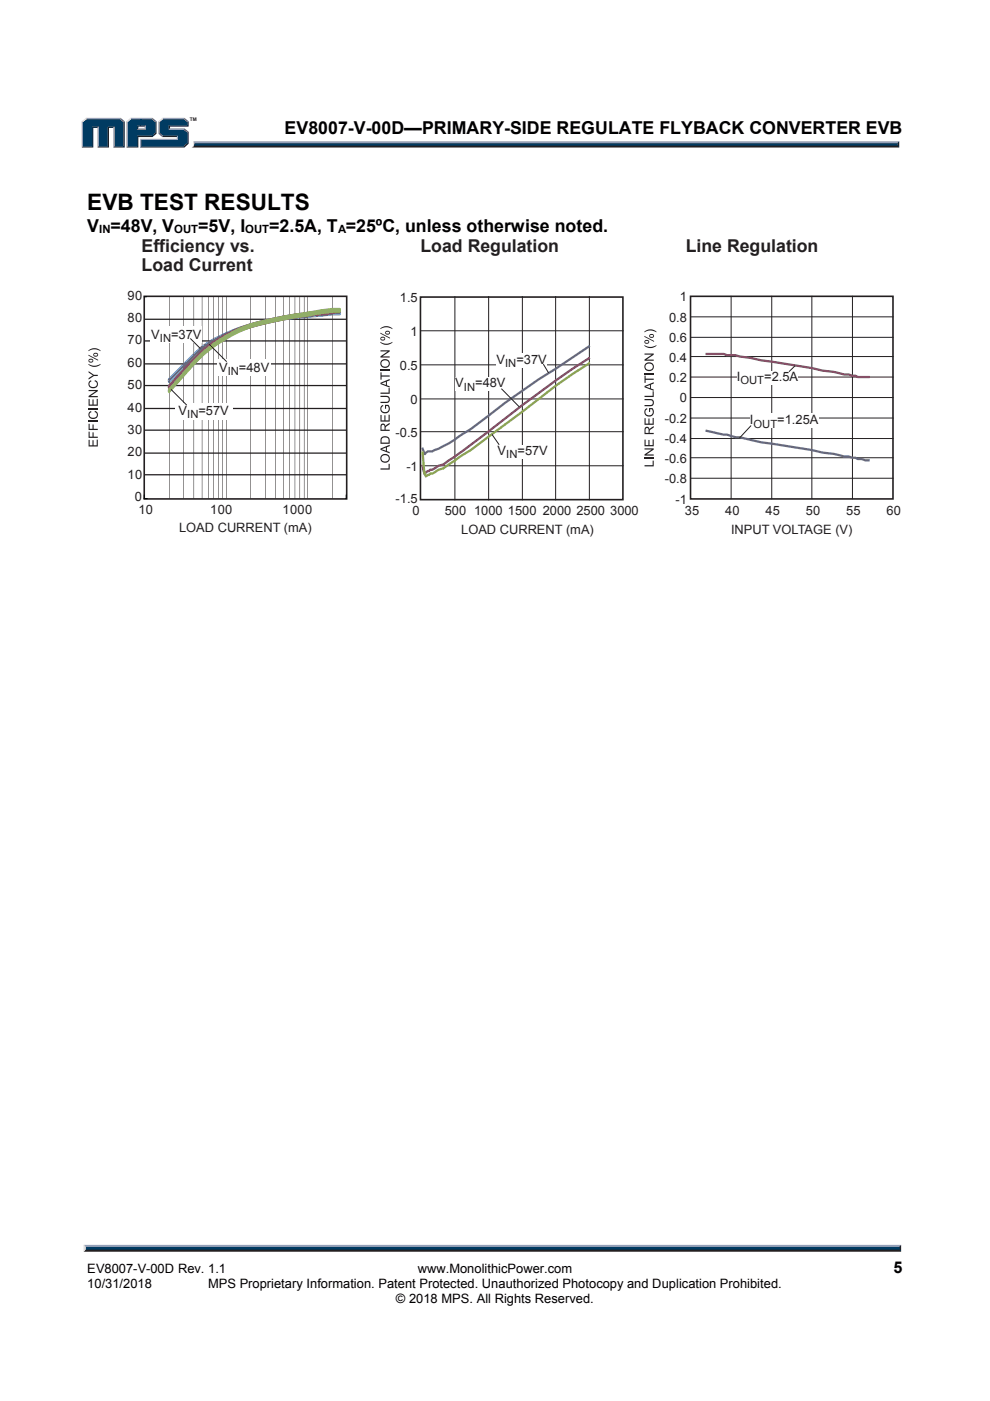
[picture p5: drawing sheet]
<svg xmlns="http://www.w3.org/2000/svg" width="210mm" height="297mm" viewBox="0 0 210 297" stroke-linecap="round" stroke-linejoin="round" font-family="sans-serif">
<path d="M18.2 264.7h172.5l.4 .7h-173.3z" fill="#231f20"/>
<path d="M17.8 263.9h173.3l-.4 .8h-172.5z" fill="#94a0b8"/>
<path d="M191.1 263.9v1.5l-.4-.4v-.6z" fill="#001039"/>
<path d="M18.2 264.4h172.5v.6h-172.5z" fill="#003b62"/>
<path d="M17.8 263.9l.4 .5v.5l-.4 .5z" fill="#dcdddf"/>
<path d="M41 30h149.7l-.4 .6h-149.1z" fill="#94a0b8"/>
<path d="M41.2 30.6h149.1l.4 .7h-150.1l.4-.3z" fill="#231f20"/>
<path d="M190.7 30v1.3l-.4-.4v-.5z" fill="#001039"/>
<path d="M41.2 30.4h149.1v.5h-149.2z" fill="#003b62"/>
<path d="M41 30l.2 .4-.1 .5-.5 .4 .4-.6z" fill="#dcdddf"/>
<path d="M29.3 27.2h1.4l.2 .3h-1.8z" fill="#94a0b8"/>
<g fill="#003b62">
<path d="M17.6 25.9l.8-.6h7l.8 .6v5.1h-1.9v-4.2h-1.4v4.2h-2v-4.2h-1.4v4.2h-1.9z"/>
<path d="M27.1 25.9l.8-.6h2.1v1.3h-.9v.9h1.8v-.9h-1.2v-1.3h2.4l.8 .6v2.3l-.8 .6h-3v2.2h-2z"/>
<path d="M29.9 29.7h7.8v-.9h-3.1l-.8-.6v-2.3l.8-.6h4.3l.8 .6v.7h-3.9v.9h3.1l.8 .6v2.2l-.8 .7h-9z"/>
</g>
<path d="M34.4 25.1h4.7" fill="none" stroke="#94a0b8" stroke-width=".27"/>
<path d="M33.6 25.7l.8-.7 .2 .3-.8 .6z" fill="#dcdddf"/>
<path d="M33.7 25.7v2.7" fill="none" stroke="#94a0b8" stroke-width=".26"/>
<path d="M33.6 28.4l.2-.2 .8 .6-.2 .3z" fill="#547194"/>
<path d="M34.4 28.9h3.4" fill="none" stroke="#001039" stroke-width=".27"/>
<g fill="#94a0b8">
<path d="M29.7 29.4h7.8v-.3l.3-.3v.9h-7.8z"/>
<path d="M29.7 29.4l.3 .3v1.3l-.3 .3z"/>
</g>
<path d="M35.8 26.6h3.9v-.7l.3-.2v1.1h-3.9v.4l-.3 .3z" fill="#001039"/>
<path d="M35.8 27.3h3.3" fill="none" stroke="#94a0b8" stroke-width=".27"/>
<path d="M39.1 27.2l.9 .7-.3 .2-.8-.6z" fill="#547194"/>
<g fill="#001039">
<path d="M30 31h8.9l.8-.7v-2.2l.3-.2v2.6l-.9 .8h-9.4z"/>
<path d="M29.1 28.8h3l.8-.6v-2.3l.3-.2v2.7l-.9 .7h-3v2.2h-2.5l.3-.3h2z"/>
</g>
<path d="M32.3 25l.9 .7-.3 .2-.8-.6z" fill="#547194"/>
<path d="M27.7 25.1h4.6" fill="none" stroke="#94a0b8" stroke-width=".27"/>
<path d="M26.8 25.7l.9-.7 .2 .3-.8 .6z" fill="#dcdddf"/>
<path d="M26.9 25.7v5.6" fill="none" stroke="#94a0b8" stroke-width=".26"/>
<path d="M30.7 26.8l.2-.2v.9l-.2-.3z" fill="#94a0b8"/>
<g fill="#001039">
<path d="M29.1 26.6h1.8l-.2 .2h-1.4v.4l-.2 .3z"/>
<path d="M26.2 25.9l.3-.2v5.6h-2.5l.3-.3h1.9z"/>
</g>
<path d="M25.6 25l.9 .7-.3 .2-.8-.6z" fill="#547194"/>
<path d="M18.2 25.1h7.4" fill="none" stroke="#94a0b8" stroke-width=".27"/>
<path d="M17.3 25.7l.9-.7 .2 .3-.8 .6z" fill="#dcdddf"/>
<path d="M17.5 25.7v5.6" fill="none" stroke="#94a0b8" stroke-width=".26"/>
<path d="M19.5 26.8h1.4l-.2 .3h-.9v4.2h-2.5l.3-.3h1.9z" fill="#001039"/>
<path d="M20.8 26.8v4.5" fill="none" stroke="#94a0b8" stroke-width=".26"/>
<path d="M22.9 26.8h1.4l-.3 .3h-.9v4.2h-2.4l.2-.3h2z" fill="#001039"/>
<path d="M24.1 26.8v4.5" fill="none" stroke="#94a0b8" stroke-width=".26"/>
<path d="M39.1 25l.9 .7-.3 .2-.8-.6z" fill="#547194"/>
<path d="M89.2 63h42.9v42.9h-42.9z" fill="none" stroke="#231f20" stroke-width=".34"/>
<g fill="#231f20">
<path d="M80.7 99.3h1.7v-1h.3v1.3h-2z"/>
<path d="M80.7 88h.2v1.1h.6v-1h.3v1h.6v-1.2h.3v1.5h-2z"/>
<path d="M80.9 86l.3-.1 .1 .2a.72 .72 0 0 0-.3 1 .72 .72 0 0 0 1.1 .2 .8 .8 0 0 0 .2-1.2h-.4v.6h-.2v-.9h.7a1.02 1.02 0 0 1 .1 1.5 1.02 1.02 0 0 1-1.4 .1 1.02 1.02 0 0 1-.2-1.4z"/>
<path d="M80.7 83.9h1.1a.77 .77 0 0 1 .9 .8 .77 .77 0 0 1-.9 .7h-1.1v-.2h1.1a.52 .52 0 0 0 .7-.5 .52 .52 0 0 0-.7-.5h-1.1z"/>
<path d="M80.7 83.2h1.7v-.9h.3v1.2h-2z"/>
<path d="M80.7 78.9h.2v.7h1.8v.3h-1.8v.6h-.2z"/>
<path d="M80.7 78.4h2v.2h-2z"/>
<path d="M80.7 74.3h2v.2l-1.6 1.1h1.6v.2h-2v-.3l1.5-1h-1.5z"/>
<path d="M80.7 72.5l.3 .1a2.22 2.22 0 0 0 2.2-.1 1.52 1.52 0 0 1-1.7 .6l-.8-.5z"/>
<path d="M80.7 69.6a1.97 1.97 0 0 1 2.5 0v.2a2.26 2.26 0 0 0-2.5 0z"/>
<path d="M136.7 98.6h1.7v-.9h.3v1.2h-2z"/>
<path d="M136.7 97.1h2v.2h-2z"/>
<path d="M136.7 95.1h2v.2l-1.6 1.1h1.6v.2h-2v-.3l1.5-1h-1.5z"/>
<path d="M136.7 93.2h.2v1.2h.6v-1.1h.3v1.1h.6v-1.2h.3v1.4h-2z"/>
<path d="M136.7 88.7h.2v1.1h.6v-1.1h.3v1.1h.6v-1.2h.3v1.5h-2z"/>
<path d="M136.9 86.7l.3-.2 .1 .3a.72 .72 0 0 0-.3 1 .72 .72 0 0 0 1.1 .2 .81 .81 0 0 0 .2-1.2h-.4v.5h-.2v-.8h.7a1.02 1.02 0 0 1 .1 1.4 1.02 1.02 0 0 1-1.4 .2 1.02 1.02 0 0 1-.2-1.4z"/>
<path d="M136.7 84.6h1.1a.77 .77 0 0 1 .9 .8 .77 .77 0 0 1-.9 .7h-1.1v-.2h1.1a.52 .52 0 0 0 .7-.5 .52 .52 0 0 0-.7-.5h-1.1z"/>
<path d="M136.7 83.9h1.7v-.9h.3v1.2h-2z"/>
<path d="M136.7 79.6h.2v.7h1.8v.2h-1.8v.7h-.2z"/>
<path d="M136.7 79.1h2v.2h-2z"/>
<path d="M136.7 74.9h2v.3l-1.6 1h1.6v.3h-2v-.3l1.5-1h-1.5z"/>
<path d="M136.7 73.2l.3 .1a2.22 2.22 0 0 0 2.2-.1 1.52 1.52 0 0 1-1.7 .6l-.8-.5z"/>
<path d="M136.7 70.3a1.97 1.97 0 0 1 2.5 0v.2a2.26 2.26 0 0 0-2.5 0z"/>
<path d="M80.7 97.1a1 1 0 0 1 2 0 1 1 0 0 1-2 0zM81.1 96.7a.72 .72 0 0 0 .1 1 .72 .72 0 0 0 1 0 .72 .72 0 0 0 .1-1l-.6-.2z"/>
<path d="M80.7 95.1l2-.8v.3l-.6 .2v.8l.6 .3v.2l-2-.7zM80.9 95.2l1 .4v-.7z"/>
<path d="M80.9 92.8a1.02 1.02 0 0 1 1.1-.3 1.02 1.02 0 0 1 .7 .9v.7h-2zM81.1 93l-.2 .8h1.5v-.4a.78 .78 0 0 0-.5-.7 .78 .78 0 0 0-.8 .3z"/>
<path d="M80.8 90a.54 .54 0 0 1 .6-.2 .54 .54 0 0 1 .4 .6l.9-.8v.4l-.8 .5-.1 .3v.3h.9v.3h-2zM81 90.2l-.1 .9h.7v-.6a.35 .35 0 0 0-.2-.4 .35 .35 0 0 0-.4 .1z"/>
<path d="M80.7 81.1l2-.7v.2l-.6 .3v.8l.6 .2v.3l-2-.8zM80.9 81.3l1 .3v-.6z"/>
<path d="M80.7 77a1 1 0 0 1 2 0 1 1 0 0 1-2 0zM81.1 76.6a.72 .72 0 0 0 .1 .9 .72 .72 0 0 0 1 .1 .72 .72 0 0 0 .1-1l-.6-.2z"/>
<path d="M80.7 70.5l2 1.1v.2l-2-1.1zM80.8 71.5a.47 .47 0 0 1 .7 0 .47 .47 0 0 1-.1 .7l-.6-.1-.1-.3zM80.9 71.7a.31 .31 0 0 0 .3 .3 .31 .31 0 0 0 .3-.3zM81.8 70.2a.47 .47 0 0 1 .8 0 .47 .47 0 0 1-.2 .7h-.6l-.1-.4zM81.9 70.4v.1a.31 .31 0 0 0 .3 .2 .31 .31 0 0 0 .3-.3z"/>
<path d="M136.8 90.7a.54 .54 0 0 1 .6-.2 .54 .54 0 0 1 .4 .5l.9-.7v.3l-.8 .6-.1 .3v.3h.9v.2h-2zM137 90.8l-.1 1h.7v-.6a.35 .35 0 0 0-.2-.4 .35 .35 0 0 0-.4 0z"/>
<path d="M136.7 81.8l2-.8v.3l-.6 .3v.8l.6 .2v.3l-2-.8zM136.9 82l1 .3v-.7z"/>
<path d="M136.7 77.7a1 1 0 0 1 2 0 1 1 0 0 1-2 0zM137.1 77.3a.72 .72 0 0 0 .1 .9 .72 .72 0 0 0 1 0 .72 .72 0 0 0 .1-.9l-.6-.2z"/>
<path d="M136.7 71.2l2 1.1v.2l-2-1.1zM136.8 72.2a.47 .47 0 0 1 .7-.1 .47 .47 0 0 1-.1 .8l-.6-.1-.1-.3zM136.9 72.3v.1a.31 .31 0 0 0 .3 .3 .31 .31 0 0 0 .3-.4zM137.8 70.9a.47 .47 0 0 1 .8 0 .47 .47 0 0 1-.2 .7l-.6-.1-.1-.3zM137.9 71.1a.31 .31 0 0 0 .3 .3 .31 .31 0 0 0 .3-.3z"/>
</g>
<path d="M146.5 62.8h42.9v43h-42.9z" fill="none" stroke="#231f20" stroke-width=".34"/>
<g fill="none" stroke="#231f20" stroke-width=".21">
<path d="M89.3 77.4h42.9M89.3 70.1h42.9M96.5 62.9v43.1M103.6 62.9v43.1M110.8 62.9v43.1M117.9 62.9v43.1M125 62.9v43.1M146.5 79.9h42.9M146.5 75.6h42.9M146.5 71.5h42.9M146.5 67.2h42.9M155.1 62.8v42.9"/>
<path d="M163.7 62.8v42.9M172.2 62.8v42.9M180.8 62.8v42.9M89.3 98.8h42.9M89.3 91.5h42.9M89.3 84.6h42.9M146.5 97.1h42.9M146.5 93h42.9M146.5 88.6h42.9M146.5 84.3h42.9M146.5 101.4h42.9"/>
</g>
<path d="M124.9 73.5l-7 4.7a197.6 197.6 0 0 0-18 12.8l-4.7 3-3.5 1.7a1.71 1.71 0 0 0-1.7 .6l-.4-1.2M149.9 91.3l3.6 .9h.7l1.8 .5h.9l4.6 1.1 10.7 1.6 2.3 .6 2.4 .2 2.1 .6 2.4 .2 .5 .3 2.3 .3" fill="none" stroke="#656996" stroke-width=".48"/>
<path d="M124.9 76a228 228 0 0 0-21.4 15.5l-5.5 4.2-4 2.8-1 .3-1.3 .8h-.4l-1.2 .8-.3-.5-.2-1.1M149.9 75.1h3.6l.7 .2h1.8l5.5 1.1 10.7 1.6 2.3 .6 2.4 .3 2.1 .5h1l.8 .3h.6l.5 .2h2.3" fill="none" stroke="#923b6a" stroke-width=".48"/>
<path d="M124.9 77.1l-7 4.7-7.2 5.6-10.8 8-5.9 3.9-1 .3-1.3 .8h-.4l-.9 .6-.4-.6-.4-4.4" fill="none" stroke="#90c33f" stroke-width=".48"/>
<g fill="#fff">
<path d="M105.3 74.9h10.8v3.1h-10.8z"/>
<path d="M96.6 79.9h10.6v2.9h-10.6z"/>
<path d="M105.5 94.4h10.6v2.9h-10.6z"/>
</g>
<path d="M115.3 77.3l1 1.7M104.4 92.2l1.4 2M106.4 82.5l3.7 3.7" fill="none" stroke="#231f20" stroke-width=".21"/>
<g fill="#fff">
<path d="M156.4 78.6h13v3h-13z"/>
<path d="M159.2 87.7h14.4v3.1h-14.4z"/>
</g>
<path d="M168.6 77.6l-1.2 1.1M159.2 90.3l-2.3 2.5" fill="none" stroke="#231f20" stroke-width=".21"/>
<path d="M30.6 62.8h42.9v43h-42.9z" fill="none" stroke="#231f20" stroke-width=".34"/>
<g fill="#231f20">
<path d="M18.8 93.3h.2v1.1h.6v-1.1h.2v1.1h.7v-1.2h.2v1.5h-1.9z"/>
<path d="M18.8 91.5h.2v1.1h.6v-.9h.3v.9h.8v.2h-1.9z"/>
<path d="M18.8 89.9h.2v1h.6v-.9h.3v.9h.8v.3h-1.9z"/>
<path d="M18.8 89.2h1.9v.3h-1.9z"/>
<path d="M19 87.3l.3-.2 .1 .3a.66 .66 0 0 0-.3 .9 .66 .66 0 0 0 1 .2 .59 .59 0 0 0 .5-.5 .59 .59 0 0 0-.5-.6v-.3a.94 .94 0 0 1 .5 1.4 .94 .94 0 0 1-1.4 .2 .9 .9 0 0 1-.2-1.4z"/>
<path d="M18.8 86.5h1.9v.2h-1.9z"/>
<path d="M18.8 84.6h.2v1.2h.6v-1.1h.2v1.1h.7v-1.2h.2v1.4h-1.9z"/>
<path d="M18.8 82.7h1.9v.2l-1.5 1.1h1.5v.2h-1.9v-.2l1.5-1.1h-1.5z"/>
<path d="M19 80.8l.3-.2 .1 .3a.66 .66 0 0 0-.3 .9 .66 .66 0 0 0 1 .2 .59 .59 0 0 0 .5-.6 .59 .59 0 0 0-.5-.5v-.3a.94 .94 0 0 1 .5 1.3 .94 .94 0 0 1-1.4 .3 .9 .9 0 0 1-.2-1.4z"/>
<path d="M18.8 78.7l1.1 .8h.8v.2h-.8l-1.1 .8v-.3l.9-.6-.9-.6z"/>
<path d="M18.8 77.1l.3 .2a2.22 2.22 0 0 0 2.2-.2 1.52 1.52 0 0 1-1.7 .6l-.8-.4z"/>
<path d="M18.8 74.3a1.97 1.97 0 0 1 2.5 0v.2a2.26 2.26 0 0 0-2.5 0z"/>
<path d="M18.8 75.2l2 1.1v.2l-2-1.1zM18.9 76.2a.47 .47 0 0 1 .7-.1 .47 .47 0 0 1-.1 .8l-.6-.1-.1-.3zM19 76.3l-.1 .1a.31 .31 0 0 0 .4 .3 .31 .31 0 0 0 .2-.4zM19.9 74.9a.47 .47 0 0 1 .7 0 .47 .47 0 0 1-.1 .7l-.6-.1-.1-.3zM20 75.1a.31 .31 0 0 0 .3 .3 .31 .31 0 0 0 .3-.3z"/>
</g>
<path d="M30.6 62.9h.4M30.6 105v.7h.4M30.7 105.7h.5M73.4 105v.7" fill="none" stroke="#030303" stroke-width=".21"/>
<g fill="#231f20">
<path d="M30.7 100.5h42.8v.3h-42.8zM30.7 95.9h42.8v.3h-42.8zM30.7 91.1h42.8v.2h-42.8zM30.7 86.5h42.8v.2h-42.8zM30.7 81.6h42.8v.3h-42.8zM30.7 77h42.8v.3h-42.8zM30.7 72.2h42.8v.2h-42.8zM30.7 67.6h42.8v.2h-42.8z"/>
<path d="M35.9 62.8l.1 42.9zM38.9 62.8l.1 42.9zM41.1 62.8l.1 42.9zM42.8 62.8l.1 42.9zM44.2 62.8l.1 42.9zM45.3 62.8l.1 42.9zM46.3 62.8l.1 42.9zM47.1 62.8l.1 42.9zM53.1 62.8l.1 42.9zM56.2 62.8l.1 42.9zM58.4 62.8l.1 42.9zM60 62.8l.1 42.9zM61.4 62.8l.1 42.9zM62.5 62.8l.1 42.9zM63.5 62.8l.1 42.9zM64.5 62.8l.1 42.9zM70.4 62.8l.1 42.9z"/>
<path d="M48 62.8l.1 42.9zM65.2 62.8l.1 42.9z"/>
</g>
<g fill="#4d7bb0" stroke="#4d7bb0" stroke-width=".24">
<path d="M39.4 76.7l3.4-3.2 .1 .5-.1 .3-7 6.8-.1-.3 .1-.5z"/>
<path d="M42.7 73.5l2.8-1.8 2.5-1.2 .1 .2v.6l-2.6 1.2-2.7 1.8-.2-.3z"/>
<path d="M48 70.5l3.8-1.4 1.4-.4 .1 .1-.1 .6-2.7 .9-2.5 1-.1-.3z"/>
<path d="M53.1 68.7l5.3-1.3 1.7-.4 .1 .2-.1 .6-6.9 1.6-.1-.1z"/>
<path d="M60 67.1l5.2-.6 .2 .4-.2 .4-5.1 .5-.2-.3z"/>
<path d="M65.2 66.5l3-.3 .2 .4-.2 .4-3 .3-.1-.4z"/>
<path d="M68.1 66.3l2.3-.3 .1 .3-.1 .4-2.2 .3-.1-.2z"/>
<path d="M70.3 66l1.7-.1 .2 .7-.2 .1h-1.6l-.1-.1z"/>
</g>
<g fill="#b34f52" stroke="#b34f52" stroke-width=".24">
<path d="M41.1 75.9l1.7-1.6 .1 .5-.1 .3-7 7.3-.1-.2 .1-.6z"/>
<path d="M42.7 74.3l2.8-2 2.6-1.5 .1 .5-.1 .3-2.6 1.5-2.8 2-.1-.2z"/>
<path d="M48 70.8l3.8-1.7 1.4-.4 .1 .1-.1 .6-2.7 1-2.4 1.2-.2-.3z"/>
<path d="M53.1 68.7l4.4-1.1 2.6-.6 .1 .2-.1 .6-6.9 1.6-.1-.1z"/>
<path d="M60 67.1l5.2-.9 .2 .2-.1 .6-5.2 .8-.1-.1z"/>
<path d="M65.2 66.3l3-.4 .2 .4-.2 .4-3 .3-.1-.4z"/>
<path d="M68.1 66l2.3-.3 .1 .4-.1 .4-2.2 .2-.1-.3z"/>
<path d="M70.3 65.7l1.7-.3 .2 .6-.1 .2-1.7 .3-.1-.2z"/>
</g>
<g fill="#90b061" stroke="#90b061" stroke-width=".24">
<path d="M41.9 75.7l.9-.8 .1 .2-.1 .5-7 7.6-.1-.2 .1-.5z"/>
<path d="M42.7 74.9l2.8-2.2 2.6-1.6 .1 .3-.1 .5-2.6 1.6-2.8 2.2-.1-.5z"/>
<path d="M48 71.1l2.5-1.4 2.7-1 .1 .1-.1 .6-2.7 1.1-2.4 1.4-.2-.3z"/>
<path d="M53.1 68.7l4.4-1.1 2.6-.6 .1 .2-.1 .6-6.9 1.6-.1-.1z"/>
<path d="M60 67.1l5.2-.9 .2 .2-.1 .6-5.2 .8-.1-.1z"/>
<path d="M65.2 66.3l3-.6 .2 .4-.2 .4-2.9 .5-.2-.2z"/>
<path d="M68.1 65.7l2.3-.3 .1 .4-.1 .4-2.2 .3-.1-.4z"/>
<path d="M70.3 65.5l1.7-.1 .2 .6-.2 .2h-1.6l-.1-.2z"/>
</g>
<g fill="#fff">
<path d="M37.1 85.5h12.2v3.5h-12.2z"/>
<path d="M31.8 69.2h11v3.5h-11z"/>
<path d="M46 76.2h11.4v3.5h-11.4z"/>
</g>
<path d="M40.4 71.8l2 2M44.4 73l3.6 3.6M36.3 82.6l3.2 3.2" fill="none" stroke="#231f20" stroke-width=".21"/>
<text font-size="4.8" x="18.5" y="44.5">EVB TEST RESULTS</text>
<g font-size="3.8">
<text x="60.4" y="28.5">EV8007-V-00D—PRIMARY-SIDE REGULATE FLYBACK CONVERTER EVB</text>
<text x="18.5" y="49.1">V =48V, V</text>
<text x="42" y="49.1">=5V, I</text>
<text x="57.1" y="49.1">=2.5A, T =25ºC, unless otherwise noted.</text>
</g>
<g font-size="3.8" fill="#231f20">
<text x="30" y="53.3">Efficiency vs.</text>
<text x="89.2" y="53.3">Load Regulation</text>
<text x="145.5" y="53.3">Line Regulation</text>
<text x="30" y="57.4">Load Current</text>
</g>
<text font-size="3.4" x="189.5" y="269.9">5</text>
<g font-size="2.7" fill="#231f20">
<text x="27" y="63.5">90</text>
<text x="84.8" y="64">1.5</text>
<text x="144.2" y="63.9">1</text>
<text x="27" y="68.3">80</text>
<text x="32.1" y="71.9">V</text>
<text x="36.3" y="71.9">=37V</text>
<text x="87.1" y="71.2">1</text>
<text x="141.9" y="68.2">0.8</text>
<text x="27" y="77.8">60</text>
<text x="27" y="73">70</text>
<text x="105.3" y="77.1">V</text>
<text x="109.5" y="77.1">=37V</text>
<text x="141.9" y="76.6">0.4</text>
<text x="141.9" y="72.6">0.6</text>
<text x="27" y="82.5">50</text>
<text x="46.5" y="78.9">V</text>
<text x="50.7" y="78.9">=48V</text>
<text x="84.8" y="78.4">0.5</text>
<text x="96.6" y="82.1">V</text>
<text x="100.8" y="82.1">=48V</text>
<text x="141.9" y="81">0.2</text>
<text x="156.3" y="80.7">I</text>
<text x="162.1" y="80.7">=2.5A</text>
<text x="27" y="87.2">40</text>
<text x="37.9" y="87.9">V</text>
<text x="42.1" y="87.9">=57V</text>
<text x="87.1" y="85.7">0</text>
<text x="141" y="89.7">-0.2</text>
<text x="144.2" y="85.3">0</text>
<text x="159.1" y="90">I</text>
<text x="164.9" y="90">=1.25A</text>
<text x="27" y="92">30</text>
<text x="83.9" y="92.6">-0.5</text>
<text x="141" y="94">-0.4</text>
<text x="27" y="101.5">10</text>
<text x="27" y="96.7">20</text>
<text x="86.2" y="99.8">-1</text>
<text x="105.6" y="96.5">V</text>
<text x="109.8" y="96.5">=57V</text>
<text x="141" y="98.1">-0.6</text>
<text x="28.6" y="106.2">0</text>
<text x="83.9" y="106.7">-1.5</text>
<text x="141" y="102.4">-0.8</text>
<text x="143.3" y="106.8">-1</text>
<text x="29.4" y="108.9">10</text>
<text x="38" y="112.9">LOAD CURRENT (mA)</text>
<text x="44.6" y="108.9">100</text>
<text x="59.9" y="108.9">1000</text>
<text x="87.5" y="109.1">0</text>
<text x="94.3" y="109.1">500 1000 1500 2000 2500 3000</text>
<text x="97.8" y="113.3">LOAD CURRENT (mA)</text>
<text x="145.3" y="109.1">35</text>
<text x="153.8" y="109.1">40</text>
<text x="155" y="113.3">INPUT VOLTAGE (V)</text>
<text x="162.4" y="109.1">45</text>
<text x="171" y="109.1">50</text>
<text x="179.5" y="109.1">55</text>
<text x="188.1" y="109.1">60</text>
</g>
<g font-size="2.7">
<text x="18.5" y="269.9">EV8007-V-00D Rev. 1.1</text>
<text x="88.6" y="269.9">www.MonolithicPower.com</text>
<text x="18.5" y="273.2">10/31/2018</text>
<text x="44.1" y="273.2">MPS Proprietary Information. Patent Protected. Unauthorized Photocopy and Duplication Prohibited.</text>
<text x="84" y="276.3">© 2018 MPS. All Rights Reserved.</text>
</g>
<g font-size="2.4">
<text x="21" y="49.4">IN</text>
<text x="37" y="49.4">OUT</text>
<text x="52" y="49.4">OUT</text>
<text x="71.7" y="49.4">A</text>
</g>
<g font-size="2.4" fill="#231f20">
<text x="33.9" y="72.6">IN</text>
<text x="107.1" y="77.8">IN</text>
<text x="48.3" y="79.5">IN</text>
<text x="98.4" y="82.8">IN</text>
<text x="157" y="81.4">OUT</text>
<text x="39.7" y="88.6">IN</text>
<text x="159.8" y="90.7">OUT</text>
<text x="107.4" y="97.1">IN</text>
</g>
<text font-size="1" fill="#231f20" x="40.3" y="25.7">TM</text>
</svg>
